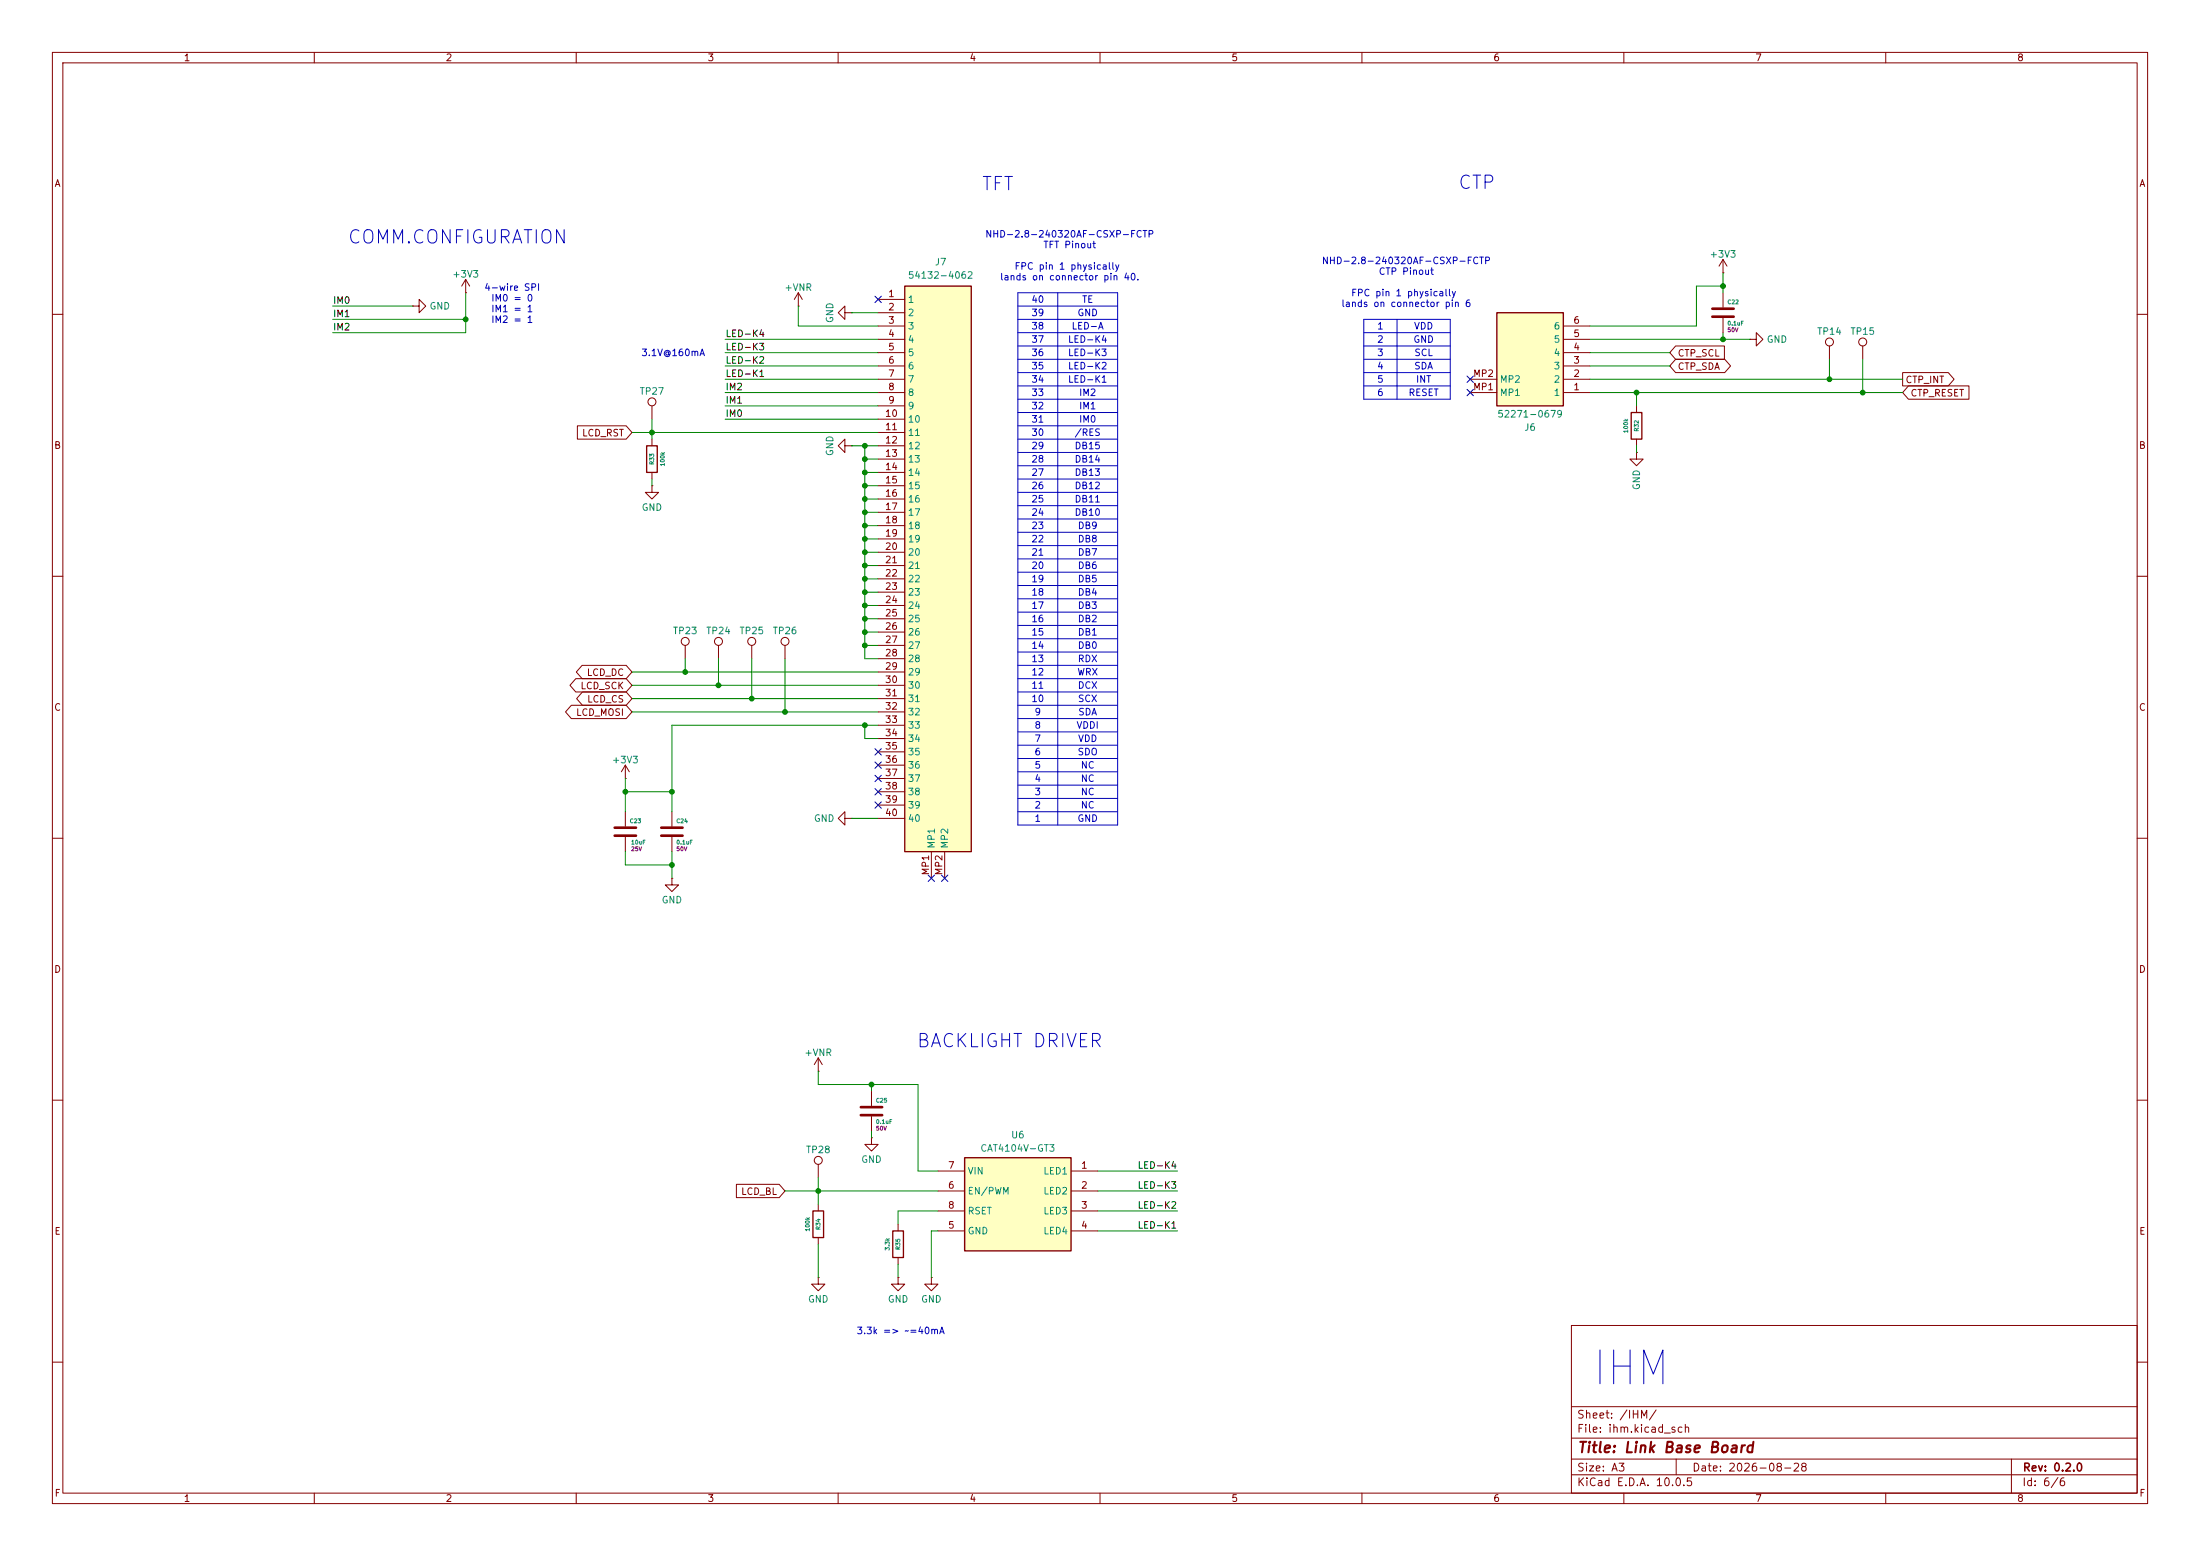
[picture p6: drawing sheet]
<svg xmlns="http://www.w3.org/2000/svg" width="420mm" height="297mm" viewBox="0 0 420 297" stroke-linecap="round" stroke-linejoin="round" font-family="sans-serif">
<path d="M0 0h420v297h-420z" fill="#fff" stroke="#fff" stroke-width=".19"/>
<g fill="none" stroke="#840000" stroke-width=".19">
<path d="M10 10h400v277h-400zM12 12h396v273h-396zM60 10v2M110 10v2M160 10v2M210 10v2M260 10v2M310 10v2M360 10v2M10 60h2M408 60h2M10 110h2"/>
<path d="M408 110h2M130.8 123.2v2.5M10 160h2M119.4 154.9v2.8M119.4 159.8v2.8M128.3 154.9v2.8M128.3 159.8v2.8M408 160h2M128.3 167.6v1.3h1.2l-1.2 1.3-1.3-1.3h1.3M128.3 167.6h.1M10 210h2M166.4 217.2v1.2h1.2l-1.2 1.3-1.3-1.3h1.3"/>
<path d="M166.4 217.2h.1M408 210h2M156.2 229.9v1.2M156.2 236.2v1.3M156.2 243.8v1.3h1.3l-1.3 1.3-1.3-1.3h1.3M156.2 243.8h.1M300 253h108v32h-108zM10 260h2M300 278.5h108M300 274.5h108M300 268.5h108M320 278.5v3"/>
<path d="M384 278.5v6.5M408 260h2M60 285v2M110 285v2M160 285v2M210 285v2M260 285v2M300 281.5h108M310 285v2M360 285v2"/>
<circle cx="130.8" cy="122.4" r=".76"/>
</g>
<path d="M155.2 231.1h2v5.1h-2z" fill="none" stroke="#840000" stroke-width=".25"/>
<path d="M117.3 158h4.1M117.3 159.5h4.1M126.2 158h4.1M126.2 159.5h4.1" fill="none" stroke="#840000" stroke-width=".51"/>
<path d="M184.1 221h20.4v17.8h-20.4z" fill="#ffffc2"/>
<path d="M170.4 234.9h2.1v5.1h-2.1zM184.1 221h20.4v17.8h-20.4z" fill="none" stroke="#840000" stroke-width=".25"/>
<g fill="none" stroke="#840000" stroke-width=".19">
<path d="M328.9 55.9v2.8M328.9 60.7v2.8M161.3 156.2v1.3l-1.3-1.3 1.3-1.3v1.3h1.3M162.6 156.2h.1M156.2 222.2v2.6M171.4 233.7v1.2M179.1 223.5h5M179.1 227.3h5M179.1 231.1h5M179.1 234.9h5M204.5 223.5h5M204.5 227.3h5"/>
<path d="M204.5 231.1h5M204.5 234.9h5M171.4 243.8v1.3h1.3l-1.3 1.3-1.2-1.3h1.2M171.4 243.8h.1M171.4 240v1.3M177.8 243.8v1.3h1.3l-1.3 1.3-1.3-1.3h1.3M177.8 243.8h.1"/>
<circle cx="156.2" cy="221.5" r=".76"/>
</g>
<path d="M326.9 58.9h4.1M326.9 60.5h4.1" fill="none" stroke="#840000" stroke-width=".51"/>
<path d="M285.7 59.7h12.7v17.8h-12.7z" fill="#ffffc2"/>
<path d="M285.7 59.7h12.7v17.8h-12.7z" fill="none" stroke="#840000" stroke-width=".25"/>
<g fill="none" stroke="#840000" stroke-width=".19">
<path d="M328.9 52.1h.1M328.9 49.5l-.7 1.3M328.9 49.5l.8 1.3M328.9 49.5v2.6M280.7 74.9h5M280.7 72.4h5M298.4 74.9h5.1M298.4 72.4h5.1M298.4 69.9h5.1M298.4 67.3h5.1M298.4 64.8h5.1M298.4 62.2h5.1"/>
<path d="M355.6 66v2.6M312.4 86.4v1.2h1.3l-1.3 1.3-1.3-1.3h1.3M312.4 86.4h.1M137.2 123.2v2.5M143.5 123.2v2.5M149.9 123.2v2.5M119.4 148.6h.1M119.4 146.1l-.8 1.2M119.4 146.1l.7 1.2M119.4 146.1v2.5M166.4 208.3v2.8M166.4 213.1v2.8"/>
<circle cx="355.6" cy="65.3" r=".76"/>
<circle cx="137.2" cy="122.4" r=".76"/>
<circle cx="143.5" cy="122.4" r=".76"/>
<circle cx="149.9" cy="122.4" r=".76"/>
</g>
<path d="M164.3 211.3h4.1M164.3 212.9h4.1" fill="none" stroke="#840000" stroke-width=".51"/>
<path d="M172.7 54.6h12.7v108h-12.7z" fill="#ffffc2"/>
<path d="M172.7 54.6h12.7v108h-12.7zM311.4 78.7h2v5.1h-2zM123.4 85.1h2.1v5.1h-2.1z" fill="none" stroke="#840000" stroke-width=".25"/>
<g fill="none" stroke="#840000" stroke-width=".19">
<path d="M78.7 58.4h1.3v-1.2l1.3 1.2-1.3 1.3v-1.3M78.7 58.4h.1M88.9 55.9h.1M88.9 53.3l-.8 1.3M88.9 53.3l.8 1.3M88.9 53.3v2.6M152.4 58.4h.1M152.4 55.9l-.8 1.3M152.4 55.9l.8 1.3M152.4 55.9v2.5M161.3 59.7v-1.3l-1.3 1.3 1.3 1.3v-1.3h1.3M162.6 59.7h.1"/>
<path d="M167.6 57.2h5.1M167.6 59.7h5.1M124.5 77.5v2.5M167.6 62.2h5.1M167.6 64.8h5.1M167.6 67.3h5.1M167.6 69.9h5.1M167.6 72.4h5.1M167.6 74.9h5.1M167.6 77.5h5.1M312.4 77.5v1.2M319.9 66h9.3v2.6h-9.3l-1.1-1.3z"/>
<path d="M319.9 68.6h9.4l1.1 1.3-1.1 1.2h-9.4l-1.1-1.2zM334 64.8h1.3v-1.3l1.2 1.3-1.2 1.2v-1.2M334 64.8h.1M349.2 66v2.6M363.2 71.1h8.7l1.1 1.3-1.1 1.3h-8.7zM364.3 73.7h11.6v2.5h-11.6l-1.1-1.3zM110.2 81.3h9.3l1.1 1.3-1.1 1.2h-9.3zM124.5 92.7v1.3h-1.3l1.3 1.3 1.2-1.3h-1.2M124.5 92.7h.1M124.5 83.8v1.3M124.5 90.2v1.2M161.3 85.1v-1.3l-1.3 1.3 1.3 1.3v-1.3h1.3"/>
<path d="M162.6 85.1h.1M167.6 80h5.1M167.6 82.6h5.1M167.6 85.1h5.1M167.6 87.6h5.1M167.6 90.2h5.1M167.6 92.7h5.1M167.6 95.3h5.1M167.6 97.8h5.1M312.4 83.8v1.3M167.6 100.3h5.1M167.6 102.9h5.1"/>
<path d="M167.6 105.4h5.1M167.6 108h5.1M167.6 110.5h5.1M167.6 113h5.1M167.6 115.6h5.1M167.6 118.1h5.1M109.1 134.6h10.4l1.1 1.3-1.1 1.3h-10.4l-1.1-1.3zM109.9 129.5h9.6l1.1 1.3-1.1 1.3h-9.6l-1.1-1.3zM111.1 127h8.4l1.1 1.3-1.1 1.2h-8.4l-1.1-1.2zM111.2 132.1h8.3l1.1 1.3-1.1 1.2h-8.3l-1.1-1.2zM167.6 120.7h5.1M167.6 123.2h5.1"/>
<path d="M167.6 125.7h5.1M167.6 128.3h5.1M167.6 130.8h5.1M167.6 133.4h5.1M167.6 135.9h5.1M167.6 138.4h5.1M167.6 141h5.1M167.6 143.5h5.1M167.6 146.1h5.1M167.6 148.6h5.1M167.6 151.1h5.1M167.6 153.7h5.1"/>
<path d="M167.6 156.2h5.1M177.8 162.6v5M180.3 162.6v5M156.2 204.5h.1M156.2 201.9l-.8 1.3M156.2 201.9l.8 1.3M156.2 201.9v2.6M140.6 226.1h8.1l1.2 1.2-1.2 1.3h-8.1z"/>
<circle cx="124.5" cy="76.7" r=".76"/>
<circle cx="349.3" cy="65.3" r=".76"/>
</g>
<g fill="none" stroke="#0000c2" stroke-width=".19">
<path d="M194.3 58.4h19.1M194.3 55.9h19.1v101.6h-19.1zM201.9 55.9v101.6M194.3 61h19.1M194.3 63.5h19.1M194.3 66h19.1M194.3 68.6h19.1M194.3 71.1h19.1M194.3 73.7h19.1M194.3 76.2h19.1M194.3 78.7h19.1M260.3 61h16.6v15.2h-16.6z"/>
<path d="M260.3 63.5h16.6M260.3 66h16.6M260.3 68.6h16.6M260.3 71.1h16.6M260.3 73.7h16.6M266.7 61v15.2M194.3 81.3h19.1M194.3 83.8h19.1M194.3 86.4h19.1M194.3 88.9h19.1M194.3 91.4h19.1M194.3 94h19.1"/>
<path d="M194.3 96.5h19.1M194.3 99.1h19.1M194.3 101.6h19.1M194.3 104.1h19.1M194.3 106.7h19.1M194.3 109.2h19.1M194.3 111.8h19.1M194.3 114.3h19.1M194.3 116.8h19.1M194.3 119.4h19.1M194.3 121.9h19.1M194.3 124.5h19.1"/>
<path d="M194.3 127h19.1M194.3 129.5h19.1M194.3 132.1h19.1M194.3 134.6h19.1M194.3 137.2h19.1M194.3 139.7h19.1M194.3 142.2h19.1M194.3 144.8h19.1M194.3 147.3h19.1M194.3 149.9h19.1M194.3 152.4h19.1M194.3 154.9h19.1"/>
</g>
<g fill="none" stroke="#008400" stroke-width=".19">
<path d="M63.5 58.4h15.2M88.9 55.9v7.6h-25.4M152.4 58.4v3.8h15.2M162.6 59.7h5M328.9 52.1v3.8M328.9 54.6h-5.1v7.6h-20.3M63.5 61h25.4M138.4 74.9h29.2M138.4 72.4h29.2M138.4 69.9h29.2M138.4 64.8h29.2M138.4 67.3h29.2"/>
<path d="M138.4 77.5h29.2M303.5 74.9h59.7M303.5 72.4h59.7M303.5 69.9h15.3M303.5 64.8h30.5M303.5 67.3h15.3M312.4 74.9v2.6M328.9 63.5v1.3M349.2 68.6v3.8M355.6 68.6v6.3M120.6 82.6h47M124.5 80v3.8"/>
<path d="M124.5 91.4v1.3M138.4 80h29.2M162.6 85.1h5M165.1 85.1v40.6h2.5M165.1 95.3h2.5M165.1 92.7h2.5M165.1 97.8h2.5M165.1 90.2h2.5M165.1 87.6h2.5M312.4 85.1v1.3M165.1 110.5h2.5M165.1 113h2.5"/>
<path d="M165.1 108h2.5M165.1 115.6h2.5M165.1 118.1h2.5M165.1 105.4h2.5M165.1 102.9h2.5M165.1 100.3h2.5M120.6 133.4h47M120.6 135.9h47M120.6 128.3h47M120.6 130.8h47M130.8 125.7v2.6M137.2 125.7v5.1"/>
<path d="M143.5 125.7v7.7M149.9 125.7v10.2M165.1 138.4v2.6h2.5M165.1 123.2h2.5M165.1 120.7h2.5M167.6 138.4h-39.3v16.5M119.4 148.6v6.3M119.4 151.1h8.9M162.6 156.2h5M119.4 162.6v2.5h8.9M128.3 162.6v5M156.2 204.5v2.5h19.1v16.5h3.8"/>
<path d="M166.4 207v1.3M166.4 215.9v1.3M149.9 227.3h29.2M156.2 224.8v5.1M156.2 237.5v6.3M179.1 234.9h-1.3v8.9M179.1 231.1h-7.7v2.6M209.5 234.9h15.3M209.5 227.3h15.3M209.5 223.5h15.3M209.5 231.1h15.3M171.4 241.3v2.5"/>
</g>
<g fill="none" stroke="#000084" stroke-width=".19">
<path d="M167 56.5l1.2 1.3M168.2 56.5l-1.2 1.3M280.1 71.8l1.2 1.2M280.1 74.3l1.2 1.2M281.3 71.8l-1.2 1.2M281.3 74.3l-1.2 1.2M167 153.1l1.2 1.2M167 145.4l1.2 1.3M167 148l1.2 1.2M167 150.5l1.2 1.2M167 142.9l1.2 1.2M168.2 153.1l-1.2 1.2"/>
<path d="M168.2 145.4l-1.2 1.3M168.2 148l-1.2 1.2M168.2 150.5l-1.2 1.2M168.2 142.9l-1.2 1.2M177.2 167l1.2 1.2M178.4 167l-1.2 1.2M179.7 167l1.2 1.2M180.9 167l-1.2 1.2"/>
</g>
<g fill="#008400" stroke="#008400" stroke-width=".19">
<circle cx="128.3" cy="165.1" r=".46"/>
<circle cx="165.1" cy="138.4" r=".46"/>
<circle cx="119.4" cy="151.1" r=".46"/>
<circle cx="137.2" cy="130.8" r=".46"/>
<circle cx="128.3" cy="151.1" r=".46"/>
<circle cx="149.9" cy="135.9" r=".46"/>
<circle cx="143.5" cy="133.4" r=".46"/>
<circle cx="130.8" cy="128.3" r=".46"/>
<circle cx="156.2" cy="227.3" r=".46"/>
<circle cx="166.4" cy="207" r=".46"/>
<circle cx="165.1" cy="110.5" r=".46"/>
<circle cx="165.1" cy="113" r=".46"/>
<circle cx="165.1" cy="118.1" r=".46"/>
<circle cx="165.1" cy="115.6" r=".46"/>
<circle cx="165.1" cy="92.7" r=".46"/>
<circle cx="165.1" cy="95.3" r=".46"/>
<circle cx="165.1" cy="105.4" r=".46"/>
<circle cx="165.1" cy="108" r=".46"/>
<circle cx="165.1" cy="102.9" r=".46"/>
<circle cx="165.1" cy="97.8" r=".46"/>
<circle cx="165.1" cy="100.3" r=".46"/>
<circle cx="165.1" cy="123.2" r=".46"/>
<circle cx="165.1" cy="120.7" r=".46"/>
<circle cx="355.6" cy="74.9" r=".46"/>
<circle cx="312.4" cy="74.9" r=".46"/>
<circle cx="328.9" cy="54.6" r=".46"/>
<circle cx="328.9" cy="64.8" r=".46"/>
<circle cx="349.2" cy="72.4" r=".46"/>
<circle cx="165.1" cy="90.2" r=".46"/>
<circle cx="165.1" cy="87.6" r=".46"/>
<circle cx="165.1" cy="85.1" r=".46"/>
<circle cx="124.5" cy="82.6" r=".46"/>
<circle cx="88.9" cy="61" r=".46"/>
</g>
<text font-size="6.5" fill="#0000c2" x="303.6" y="266.1">IHM</text>
<g font-size="2.5" fill="#0000c2">
<text x="187.2" y="37">TFT</text>
<text x="278.2" y="36.7">CTP</text>
<text x="66.2" y="47.2">COMM.CONFIGURATION</text>
<text x="174.8" y="200.6">BACKLIGHT DRIVER</text>
</g>
<text font-size="2" fill="#840000" x="301" y="277.8">Title: Link Base Board</text>
<g font-size="1.5" fill="#840000">
<text x="300.9" y="273.8">File: ihm.kicad_sch</text>
<text x="300.9" y="271.1">Sheet: /IHM/</text>
<text x="300.9" y="281.2">Size: A3</text>
<text x="322.9" y="281.2">Date: 2026-08-28</text>
<text x="386" y="281.2">Rev: 0.2.0</text>
<text x="300.9" y="284">KiCad E.D.A. 10.0.5</text>
<text x="385.9" y="284">Id: 6/6</text>
</g>
<g font-size="1.3" fill="#840000">
<text x="35" y="12">1</text>
<text x="85" y="12">2</text>
<text x="135" y="12">3</text>
<text x="185" y="12">4</text>
<text x="235" y="12">5</text>
<text x="285" y="12">6</text>
<text x="335" y="12">7</text>
<text x="385" y="12">8</text>
<text x="10.3" y="36">A</text>
<text x="408.3" y="36">A</text>
<text x="169.4" y="57">1</text>
<text x="169.4" y="59.6">2</text>
<text x="169.4" y="62.1">3</text>
<text x="169.4" y="64.6">4</text>
<text x="300.3" y="64.6">5</text>
<text x="300.3" y="62.1">6</text>
<text x="169.4" y="67.2">5</text>
<text x="169.4" y="69.7">6</text>
<text x="300.3" y="69.7">3</text>
<text x="300.3" y="67.2">4</text>
<text x="320.2" y="68.4">CTP_SCL</text>
<text x="320.2" y="70.9">CTP_SDA</text>
<text x="169.4" y="72.3">7</text>
<text x="169.4" y="74.8">8</text>
<text x="169.4" y="77.3">9</text>
<text x="281.1" y="74.8">MP1</text>
<text x="281.1" y="72.3">MP2</text>
<text x="300.3" y="74.8">1</text>
<text x="300.3" y="72.3">2</text>
<text x="363.7" y="73.4">CTP_INT</text>
<text x="364.6" y="76">CTP_RESET</text>
<text x="111" y="83.6">LCD_RST</text>
<text x="168.8" y="79.9">10</text>
<text x="168.8" y="82.4">11</text>
<text x="10.2" y="86">B</text>
<text x="168.8" y="85">12</text>
<text x="168.8" y="87.5">13</text>
<text x="408.2" y="86">B</text>
<text x="168.8" y="90">14</text>
<text x="168.8" y="92.6">15</text>
<text x="168.8" y="95.1">16</text>
<text x="168.8" y="97.7">17</text>
<text x="168.8" y="100.2">18</text>
<text x="168.8" y="102.7">19</text>
<text x="168.8" y="105.3">20</text>
<text x="168.8" y="107.8">21</text>
<text x="168.8" y="110.4">22</text>
<text x="168.8" y="112.9">23</text>
<text x="168.8" y="115.4">24</text>
<text x="168.8" y="118">25</text>
<text x="168.8" y="120.5">26</text>
<text x="168.8" y="123.1">27</text>
<text x="168.8" y="125.6">28</text>
<text x="110.7" y="131.9">LCD_SCK</text>
<text x="111.9" y="129.3">LCD_DC</text>
<text x="168.8" y="128.1">29</text>
<text x="168.8" y="130.7">30</text>
<text x="10.2" y="136">C</text>
<text x="109.9" y="136.9">LCD_MOSI</text>
<text x="112" y="134.4">LCD_CS</text>
<text x="168.8" y="133.2">31</text>
<text x="168.8" y="135.8">32</text>
<text x="408.2" y="136">C</text>
<text x="168.8" y="138.3">33</text>
<text x="168.8" y="140.8">34</text>
<text x="168.8" y="143.4">35</text>
<text x="168.8" y="145.9">36</text>
<text x="168.8" y="148.5">37</text>
<text x="168.8" y="151">38</text>
<text x="168.8" y="153.5">39</text>
<text x="168.8" y="156.1">40</text>
<text x="177.7" y="167.2" transform="rotate(-90 177.7 167.2)">MP1</text>
<text x="180.2" y="167.2" transform="rotate(-90 180.2 167.2)">MP2</text>
<text x="10.2" y="186">D</text>
<text x="408.2" y="186">D</text>
<text x="180.9" y="227.2">6</text>
<text x="180.9" y="223.4">7</text>
<text x="206.3" y="223.4">1</text>
<text x="206.3" y="227.2">2</text>
<text x="141.4" y="228.4">LCD_BL</text>
<text x="180.9" y="231">8</text>
<text x="206.3" y="231">3</text>
<text x="10.3" y="236">E</text>
<text x="180.9" y="234.8">5</text>
<text x="206.3" y="234.8">4</text>
<text x="408.3" y="236">E</text>
<text x="10.3" y="286">F</text>
<text x="35" y="287">1</text>
<text x="85" y="287">2</text>
<text x="135" y="287">3</text>
<text x="185" y="287">4</text>
<text x="235" y="287">5</text>
<text x="285" y="287">6</text>
<text x="335" y="287">7</text>
<text x="385" y="287">8</text>
<text x="408.3" y="286">F</text>
</g>
<g font-size="1.3" fill="#0000c2">
<text x="188" y="45.6">NHD-2.8-240320AF-CSXP-FCTP</text>
<text x="199.1" y="47.7">TFT Pinout</text>
<text x="190.8" y="53.8">lands on connector pin 40.</text>
<text x="193.6" y="51.8">FPC pin 1 physically</text>
<text x="252.2" y="50.7">NHD-2.8-240320AF-CSXP-FCTP</text>
<text x="263.1" y="52.8">CTP Pinout</text>
<text x="92.3" y="55.8">4-wire SPI</text>
<text x="93.7" y="57.9">IM0 = 0</text>
<text x="93.7" y="59.9">IM1 = 1</text>
<text x="196.8" y="58.1">40</text>
<text x="206.5" y="58.1">TE</text>
<text x="256" y="58.9">lands on connector pin 6</text>
<text x="257.8" y="56.9">FPC pin 1 physically</text>
<text x="93.7" y="61.9">IM2 = 1</text>
<text x="196.8" y="60.7">39</text>
<text x="196.8" y="63.2">38</text>
<text x="196.8" y="65.7">37</text>
<text x="203.8" y="65.7">LED-K4</text>
<text x="204.5" y="63.2">LED-A</text>
<text x="205.6" y="60.7">GND</text>
<text x="262.8" y="63.2">1</text>
<text x="262.8" y="65.7">2</text>
<text x="269.7" y="65.7">GND</text>
<text x="269.8" y="63.2">VDD</text>
<text x="122.3" y="68.3">3.1V@160mA</text>
<text x="196.8" y="68.3">36</text>
<text x="196.8" y="70.8">35</text>
<text x="203.8" y="68.3">LED-K3</text>
<text x="203.8" y="70.8">LED-K2</text>
<text x="262.8" y="68.3">3</text>
<text x="262.8" y="70.8">4</text>
<text x="269.9" y="70.8">SDA</text>
<text x="269.9" y="68.3">SCL</text>
<text x="196.8" y="73.4">34</text>
<text x="196.8" y="75.9">33</text>
<text x="203.8" y="73.4">LED-K1</text>
<text x="205.9" y="75.9">IM2</text>
<text x="262.8" y="73.4">5</text>
<text x="262.8" y="75.9">6</text>
<text x="268.8" y="75.9">RESET</text>
<text x="270.2" y="73.4">INT</text>
<text x="196.8" y="78.4">32</text>
<text x="196.8" y="81">31</text>
<text x="196.8" y="83.5">30</text>
<text x="205" y="83.5">/RES</text>
<text x="205.9" y="78.4">IM1</text>
<text x="205.9" y="81">IM0</text>
<text x="196.8" y="86.1">29</text>
<text x="196.8" y="88.6">28</text>
<text x="205" y="86.1">DB15</text>
<text x="205" y="88.6">DB14</text>
<text x="196.8" y="91.1">27</text>
<text x="196.8" y="93.7">26</text>
<text x="205" y="91.1">DB13</text>
<text x="205" y="93.7">DB12</text>
<text x="196.8" y="96.2">25</text>
<text x="196.8" y="98.8">24</text>
<text x="196.8" y="101.3">23</text>
<text x="205" y="96.2">DB11</text>
<text x="205" y="98.8">DB10</text>
<text x="205.6" y="101.3">DB9</text>
<text x="196.8" y="103.8">22</text>
<text x="196.8" y="106.4">21</text>
<text x="205.6" y="103.8">DB8</text>
<text x="205.6" y="106.4">DB7</text>
<text x="196.8" y="108.9">20</text>
<text x="196.8" y="111.5">19</text>
<text x="196.8" y="114">18</text>
<text x="205.6" y="108.9">DB6</text>
<text x="205.6" y="111.5">DB5</text>
<text x="205.6" y="114">DB4</text>
<text x="196.8" y="116.5">17</text>
<text x="196.8" y="119.1">16</text>
<text x="205.6" y="116.5">DB3</text>
<text x="205.6" y="119.1">DB2</text>
<text x="196.8" y="121.6">15</text>
<text x="196.8" y="124.2">14</text>
<text x="205.6" y="121.6">DB1</text>
<text x="205.6" y="124.2">DB0</text>
<text x="196.8" y="126.7">13</text>
<text x="196.8" y="129.2">12</text>
<text x="196.8" y="131.8">11</text>
<text x="205.6" y="129.2">WRX</text>
<text x="205.6" y="126.7">RDX</text>
<text x="205.6" y="131.8">DCX</text>
<text x="196.8" y="134.3">10</text>
<text x="197.4" y="136.9">9</text>
<text x="205.7" y="134.3">SCX</text>
<text x="205.7" y="136.9">SDA</text>
<text x="197.4" y="139.4">8</text>
<text x="197.4" y="141.9">7</text>
<text x="205.4" y="139.4">VDDI</text>
<text x="205.7" y="141.9">VDD</text>
<text x="197.4" y="144.5">6</text>
<text x="197.4" y="147">5</text>
<text x="197.4" y="149.6">4</text>
<text x="205.6" y="144.5">SDO</text>
<text x="206.2" y="147">NC</text>
<text x="206.2" y="149.6">NC</text>
<text x="197.4" y="152.1">3</text>
<text x="197.4" y="154.6">2</text>
<text x="206.2" y="152.1">NC</text>
<text x="206.2" y="154.6">NC</text>
<text x="197.4" y="157.2">1</text>
<text x="205.6" y="157.2">GND</text>
<text x="163.4" y="255">3.3k =&gt; ~=40mA</text>
</g>
<g font-size="1.3" fill="#008484">
<text x="86.2" y="53.3">+3V3</text>
<text x="173.2" y="53.5">54132-4062</text>
<text x="178.4" y="51">J7</text>
<text x="326.3" y="49.5">+3V3</text>
<text x="81.9" y="59.4">GND</text>
<text x="149.6" y="55.8">+VNR</text>
<text x="173.2" y="58.1">1</text>
<text x="159.4" y="61.8" transform="rotate(-90 159.4 61.8)">GND</text>
<text x="173.2" y="60.7">2</text>
<text x="173.2" y="63.2">3</text>
<text x="173.2" y="65.7">4</text>
<text x="296.5" y="65.7">5</text>
<text x="296.5" y="63.2">6</text>
<text x="337.2" y="65.7">GND</text>
<text x="346.8" y="64.2">TP14</text>
<text x="353.1" y="64.2">TP15</text>
<text x="173.2" y="68.3">5</text>
<text x="173.2" y="70.8">6</text>
<text x="296.5" y="70.8">3</text>
<text x="296.5" y="68.3">4</text>
<text x="122" y="75.6">TP27</text>
<text x="173.2" y="73.4">7</text>
<text x="173.2" y="75.9">8</text>
<text x="286.2" y="75.9">MP1</text>
<text x="286.2" y="73.4">MP2</text>
<text x="296.5" y="75.9">1</text>
<text x="296.5" y="73.4">2</text>
<text x="173.2" y="78.4">9</text>
<text x="173.2" y="81">10</text>
<text x="173.2" y="83.5">11</text>
<text x="285.7" y="80">52271-0679</text>
<text x="290.9" y="82.5">J6</text>
<text x="159.4" y="87.2" transform="rotate(-90 159.4 87.2)">GND</text>
<text x="173.2" y="86.1">12</text>
<text x="173.2" y="88.6">13</text>
<text x="173.2" y="91.1">14</text>
<text x="173.2" y="93.7">15</text>
<text x="313.4" y="93.6" transform="rotate(-90 313.4 93.6)">GND</text>
<text x="122.4" y="97.8">GND</text>
<text x="173.2" y="96.2">16</text>
<text x="173.2" y="98.8">17</text>
<text x="173.2" y="101.3">18</text>
<text x="173.2" y="103.8">19</text>
<text x="173.2" y="106.4">20</text>
<text x="173.2" y="108.9">21</text>
<text x="173.2" y="111.5">22</text>
<text x="173.2" y="114">23</text>
<text x="173.2" y="116.5">24</text>
<text x="173.2" y="119.1">25</text>
<text x="128.4" y="121.4">TP23</text>
<text x="134.7" y="121.4">TP24</text>
<text x="141.1" y="121.4">TP25</text>
<text x="147.4" y="121.4">TP26</text>
<text x="173.2" y="121.6">26</text>
<text x="173.2" y="124.2">27</text>
<text x="173.2" y="126.7">28</text>
<text x="173.2" y="129.2">29</text>
<text x="173.2" y="131.8">30</text>
<text x="173.2" y="134.3">31</text>
<text x="173.2" y="136.9">32</text>
<text x="173.2" y="139.4">33</text>
<text x="173.2" y="141.9">34</text>
<text x="116.7" y="146">+3V3</text>
<text x="173.2" y="144.5">35</text>
<text x="173.2" y="147">36</text>
<text x="173.2" y="149.6">37</text>
<text x="173.2" y="152.1">38</text>
<text x="173.2" y="154.6">39</text>
<text x="155.3" y="157.2">GND</text>
<text x="173.2" y="157.2">40</text>
<text x="178.8" y="162.1" transform="rotate(-90 178.8 162.1)">MP1</text>
<text x="181.3" y="162.1" transform="rotate(-90 181.3 162.1)">MP2</text>
<text x="126.2" y="172.7">GND</text>
<text x="153.5" y="201.9">+VNR</text>
<text x="153.8" y="220.4">TP28</text>
<text x="187" y="220.1">CAT4104V-GT3</text>
<text x="192.9" y="217.6">U6</text>
<text x="164.3" y="222.3">GND</text>
<text x="184.6" y="224.5">VIN</text>
<text x="199.1" y="224.5">LED1</text>
<text x="184.6" y="228.3">EN/PWM</text>
<text x="184.6" y="232.1">RSET</text>
<text x="199.1" y="228.3">LED2</text>
<text x="199.1" y="232.1">LED3</text>
<text x="184.6" y="235.9">GND</text>
<text x="199.1" y="235.9">LED4</text>
<text x="154.1" y="248.9">GND</text>
<text x="169.4" y="248.9">GND</text>
<text x="175.7" y="248.9">GND</text>
</g>
<g font-size="1.3">
<text x="63.5" y="58.3">IM0</text>
<text x="63.5" y="63.4">IM2</text>
<text x="63.5" y="60.8">IM1</text>
<text x="138.4" y="64.6">LED-K4</text>
<text x="138.4" y="69.7">LED-K2</text>
<text x="138.4" y="67.2">LED-K3</text>
<text x="138.4" y="74.8">IM2</text>
<text x="138.4" y="72.3">LED-K1</text>
<text x="138.4" y="77.3">IM1</text>
<text x="138.4" y="79.9">IM0</text>
<text x="217.1" y="223.4">LED-K4</text>
<text x="217.1" y="227.2">LED-K3</text>
<text x="217.1" y="231">LED-K2</text>
<text x="217.1" y="234.8">LED-K1</text>
</g>
<g font-size=".8" fill="#008484">
<text x="329.7" y="58.2">C22</text>
<text x="329.7" y="62.3">0.1uF</text>
<text x="311" y="82.8" transform="rotate(-90 311 82.8)">100k</text>
<text x="313" y="82.5" transform="rotate(-90 313 82.5)">R32</text>
<text x="125" y="88.8" transform="rotate(-90 125 88.8)">R33</text>
<text x="127.1" y="89.1" transform="rotate(-90 127.1 89.1)">100k</text>
<text x="120.1" y="157.3">C23</text>
<text x="120.4" y="161.4">10uF</text>
<text x="129" y="157.3">C24</text>
<text x="129" y="161.4">0.1uF</text>
<text x="167.1" y="210.6">C25</text>
<text x="167.1" y="214.7">0.1uF</text>
<text x="154.8" y="235.2" transform="rotate(-90 154.8 235.2)">100k</text>
<text x="156.8" y="234.9" transform="rotate(-90 156.8 234.9)">R34</text>
<text x="170" y="238.8" transform="rotate(-90 170 238.8)">3.3k</text>
<text x="172" y="238.7" transform="rotate(-90 172 238.7)">R35</text>
</g>
<g font-size=".8" fill="#840084">
<text x="329.7" y="63.6">50V</text>
<text x="120.4" y="162.6">25V</text>
<text x="129" y="162.6">50V</text>
<text x="167.1" y="216">50V</text>
</g>
</svg>
